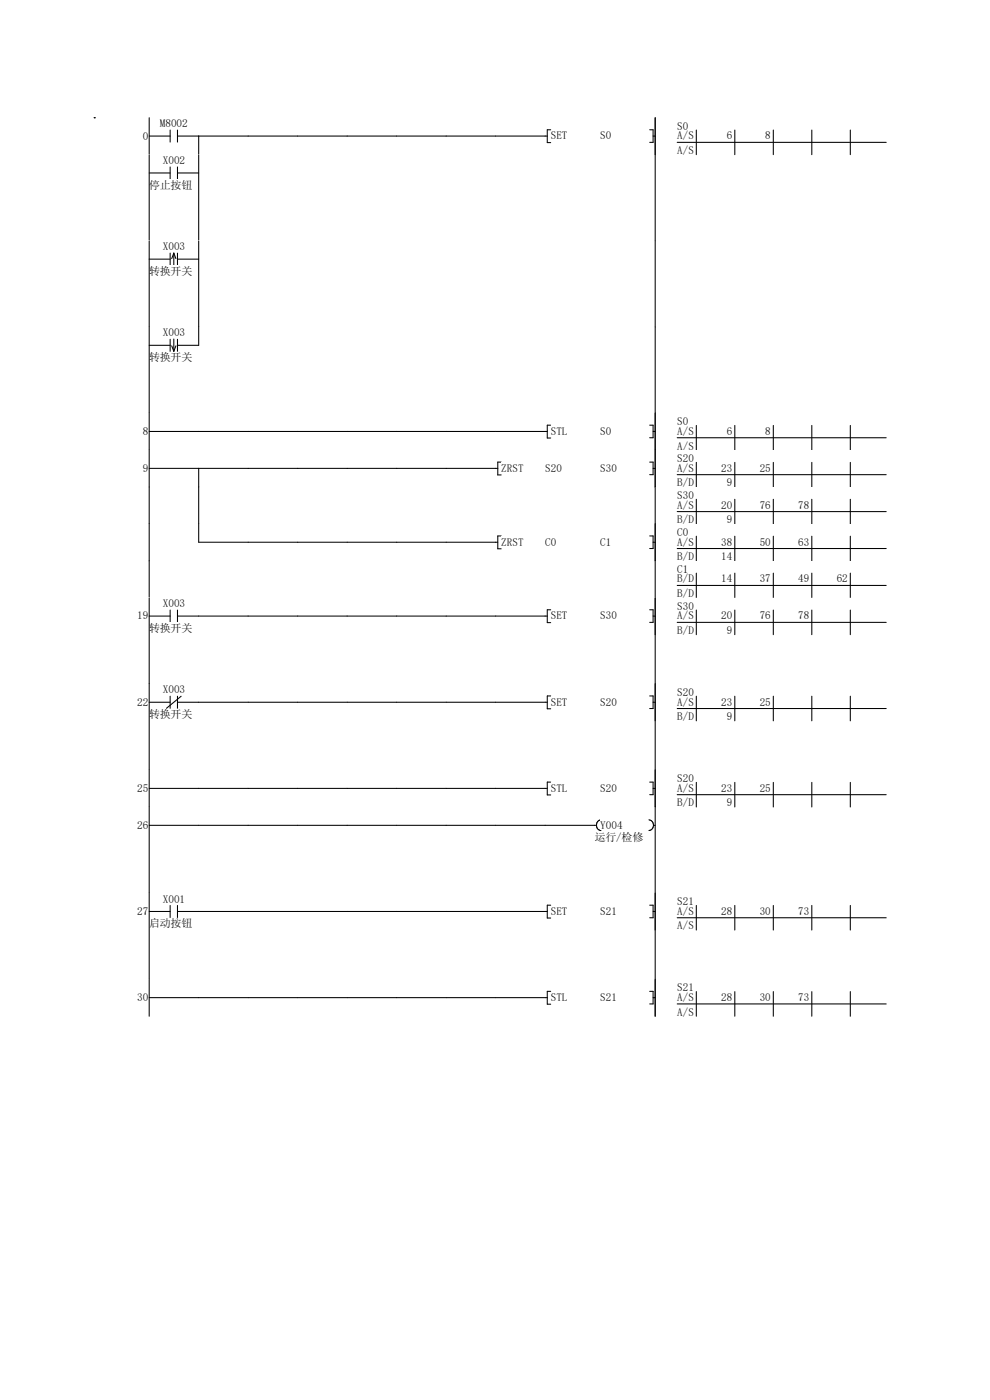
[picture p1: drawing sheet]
<svg xmlns="http://www.w3.org/2000/svg" width="210mm" height="297mm" viewBox="0 0 210 297" stroke-linecap="round" stroke-linejoin="round" font-family="sans-serif">
<path d="M31.6 28.9h4.5M31.6 25v7.8M36.1 27.6v2.5M37.7 28.9h78.4M37.7 27.6v2.5M42.2 28.9v3.9M116.8 27.5h-.7v2.8h.7" fill="none" stroke="#070000" stroke-width=".22"/>
<g fill="#fff">
<path d="M116.8 27.6h3.6v2.3h-3.6z"/>
<path d="M127.3 27.6h2.5v2.3h-2.5z"/>
</g>
<path d="M137.8 27.5h.7v2.7h-.7M138.5 28.9h.5M139 25v7.8M143.7 30.2h44.3M147.7 27.6v5.2M155.9 27.6v5.2M164 27.6v5.2M172.2 27.6v5.2M180.4 27.6v5.2" fill="none" stroke="#070000" stroke-width=".22"/>
<g fill="#fff">
<path d="M143.7 25.5h2.4v2.4h-2.4z"/>
<path d="M143.7 27.6h3.6v2.3h-3.6z"/>
<path d="M143.7 30.7h3.6v2.3h-3.6z"/>
<path d="M148.3 27.6h7.1v2.3h-7.1z"/>
<path d="M156.4 27.6h7.2v2.3h-7.2z"/>
</g>
<path d="M139 25v7.8" fill="none" stroke="#070000" stroke-width=".22"/>
<g fill="#fff">
<path d="M20 32.9h106.2v18.2h-106.2z" fill-rule="evenodd"/>
<path d="M126.2 32.9h12.8v18.2h-12.8zM34.5 32.8h4.8v2.3h-4.8z" fill-rule="evenodd"/>
</g>
<path d="M31.6 36.7h4.5M36.1 35.4v2.6M37.7 36.7h4.5M37.7 35.4v2.6" fill="none" stroke="#070000" stroke-width=".22"/>
<path d="M31.7 38h9.2v2.3h-9.2z" fill="#fff"/>
<path d="M31.6 32.8v18.3M42.2 32.8v18.3M139 32.8v18.3" fill="none" stroke="#070000" stroke-width=".22"/>
<g fill="#fff">
<path d="M20 51.1h106.2v18.3h-106.2z" fill-rule="evenodd"/>
<path d="M126.2 51.1h12.8v18.3h-12.8zM34.5 51.1h4.8v2.3h-4.8z" fill-rule="evenodd"/>
</g>
<path d="M31.6 55h4.5M36.1 53.7v2.6M36.9 53.7v2.6M36.9 53.7l.4 1.2M36.9 53.7l-.5 1.2M37.7 55h4.5M37.7 53.7v2.6" fill="none" stroke="#070000" stroke-width=".22"/>
<path d="M31.7 56.3h9.2v2.3h-9.2z" fill="#fff"/>
<path d="M31.6 51.1v18.3M42.2 51.1v18.3M139 51.1v18.3" fill="none" stroke="#070000" stroke-width=".22"/>
<g fill="#fff">
<path d="M20 69.4h106.2v18.3h-106.2z" fill-rule="evenodd"/>
<path d="M126.2 69.4h12.8v18.3h-12.8zM34.5 69.4h4.8v2.3h-4.8z" fill-rule="evenodd"/>
</g>
<path d="M31.6 73.3h4.5M36.1 72v2.5M36.4 73.4l.5 1.1M36.9 71.9v2.6M37.3 73.4l-.4 1.1M37.7 73.3h4.5M37.7 72v2.5" fill="none" stroke="#070000" stroke-width=".22"/>
<path d="M31.7 74.6h9.2v2.3h-9.2z" fill="#fff"/>
<path d="M31.6 69.4v18.2M42.2 69.4v3.9M139 69.4v18.2" fill="none" stroke="#070000" stroke-width=".22"/>
<g fill="#fff">
<path d="M20 87.7h119v7.8h-119z" fill-rule="evenodd"/>
<path d="M139 87.7h49v7.8h-49zM30.3 90.3h1.2v2.3h-1.2z" fill-rule="evenodd"/>
</g>
<path d="M31.6 91.5h84.5M31.6 87.6v7.9M116.8 90.2h-.7v2.7h.7" fill="none" stroke="#070000" stroke-width=".22"/>
<g fill="#fff">
<path d="M116.8 90.3h3.6v2.3h-3.6z"/>
<path d="M127.3 90.3h2.5v2.3h-2.5z"/>
</g>
<path d="M137.8 90.2h.7v2.7h-.7M138.5 91.5h.5M139 87.6v7.9M143.7 92.9h44.3M147.7 90.3v5.2M155.9 90.3v5.2M164 90.3v5.2M172.2 90.3v5.2M180.4 90.3v5.2" fill="none" stroke="#070000" stroke-width=".22"/>
<g fill="#fff">
<path d="M143.7 88.2h2.4v2.4h-2.4z"/>
<path d="M143.7 90.3h3.6v2.3h-3.6z"/>
<path d="M143.7 93.4h3.6v2.3h-3.6z"/>
<path d="M148.3 90.3h7.1v2.3h-7.1z"/>
<path d="M156.4 90.3h7.2v2.3h-7.2z"/>
</g>
<path d="M139 87.6v7.9" fill="none" stroke="#070000" stroke-width=".22"/>
<path d="M20 95.5h168v7.8h-168z" fill-rule="evenodd" fill="#fff"/>
<path d="M30.3 98.1h1.2v2.3h-1.2z" fill="#fff"/>
<path d="M31.6 99.4h74M31.6 95.5v7.8M42.2 99.4v3.9M106.3 98h-.7v2.8h.7" fill="none" stroke="#070000" stroke-width=".22"/>
<g fill="#fff">
<path d="M106.3 98.1h4.8v2.3h-4.8z"/>
<path d="M115.7 98.1h3.6v2.3h-3.6z"/>
<path d="M127.3 98.1h3.6v2.3h-3.6z"/>
</g>
<path d="M137.8 98h.7v2.7h-.7M138.5 99.4h.5M139 95.5v7.8M147.7 98.1v5.2M155.9 98.1v5.2M164 98.1v5.2M172.2 98.1v5.2M180.4 98.1v5.2M143.7 100.7h44.3" fill="none" stroke="#070000" stroke-width=".22"/>
<g fill="#fff">
<path d="M143.7 96.1h3.6v2.3h-3.6z"/>
<path d="M143.7 98.1h3.6v2.3h-3.6z"/>
<path d="M143.7 101.2h3.6v2.3h-3.6z"/>
<path d="M148.3 98.1h7.1v2.3h-7.1z"/>
<path d="M156.4 98.1h7.2v2.3h-7.2z"/>
<path d="M148.3 101.2h7.1v2.3h-7.1z"/>
</g>
<path d="M139 95.5v7.8" fill="none" stroke="#070000" stroke-width=".22"/>
<path d="M139 103.3h44.3v7.9h-44.3z" fill="#fff"/>
<path d="M143.7 108.5h44.3M147.7 105.9v5.2M155.9 105.9v5.2M164 105.9v5.2M172.2 105.9v5.2M180.4 105.9v5.2" fill="none" stroke="#070000" stroke-width=".22"/>
<g fill="#fff">
<path d="M143.7 103.9h3.6v2.3h-3.6z"/>
<path d="M143.7 105.9h3.6v2.3h-3.6z"/>
<path d="M143.7 109.1h3.6v2.3h-3.6z"/>
<path d="M148.3 105.9h7.1v2.3h-7.1z"/>
<path d="M156.4 105.9h7.2v2.3h-7.2z"/>
<path d="M164.6 105.9h7.1v2.3h-7.1z"/>
<path d="M148.3 109.1h7.1v2.3h-7.1z"/>
</g>
<path d="M20 25h.1M31.6 103.3v7.8M42.2 103.3v7.8M139 103.3v7.8" fill="none" stroke="#070000" stroke-width=".22"/>
<path d="M20 111.2h168v7.8h-168z" fill-rule="evenodd" fill="#fff"/>
<path d="M31.6 111.1v7.9M42.2 111.1v3.9h63.4M106.3 113.7h-.7v2.7h.7" fill="none" stroke="#070000" stroke-width=".22"/>
<g fill="#fff">
<path d="M106.3 113.7h4.8v2.4h-4.8z"/>
<path d="M115.7 113.7h2.4v2.4h-2.4z"/>
<path d="M127.3 113.7h2.5v2.4h-2.5z"/>
</g>
<path d="M137.8 113.7h.7v2.7h-.7M138.5 115h.5M139 111.1v7.9M143.7 116.4h44.3M147.7 113.8v5.2M155.9 113.8v5.2M164 113.8v5.2M172.2 113.8v5.2M180.4 113.8v5.2" fill="none" stroke="#070000" stroke-width=".22"/>
<g fill="#fff">
<path d="M143.7 111.7h2.4v2.3h-2.4z"/>
<path d="M143.7 113.7h3.6v2.4h-3.6z"/>
<path d="M143.7 116.9h3.6v2.3h-3.6z"/>
<path d="M148.3 113.7h7.1v2.4h-7.1z"/>
<path d="M156.4 113.7h7.2v2.4h-7.2z"/>
<path d="M164.6 113.7h7.1v2.4h-7.1z"/>
<path d="M148.3 116.9h7.1v2.3h-7.1z"/>
</g>
<path d="M139 111.1v7.9" fill="none" stroke="#070000" stroke-width=".22"/>
<path d="M139 119h44.3v7.8h-44.3z" fill="#fff"/>
<path d="M143.7 124.2h44.3M147.7 121.6v5.2M155.9 121.6v5.2M164 121.6v5.2M172.2 121.6v5.2M180.4 121.6v5.2" fill="none" stroke="#070000" stroke-width=".22"/>
<g fill="#fff">
<path d="M143.7 119.5h2.4v2.4h-2.4z"/>
<path d="M143.7 121.6h3.6v2.3h-3.6z"/>
<path d="M143.7 124.7h3.6v2.3h-3.6z"/>
<path d="M148.3 121.6h7.1v2.3h-7.1z"/>
<path d="M156.4 121.6h7.2v2.3h-7.2z"/>
<path d="M164.6 121.6h7.1v2.3h-7.1z"/>
<path d="M172.8 121.6h7.1v2.3h-7.1z"/>
</g>
<path d="M20 25h.1M31.6 119v7.8M139 119v7.8" fill="none" stroke="#070000" stroke-width=".22"/>
<g fill="#fff">
<path d="M20 126.8h119v18.3h-119z" fill-rule="evenodd"/>
<path d="M139 126.8h49v7.9h-49zM29.1 129.4h2.4v2.3h-2.4z" fill-rule="evenodd"/>
</g>
<path d="M34.5 126.8h4.8v2.4h-4.8z" fill="#fff"/>
<path d="M31.6 130.7h4.5M36.1 129.4v2.6M37.7 130.7h4.5M37.7 129.4v2.6" fill="none" stroke="#070000" stroke-width=".22"/>
<path d="M31.7 132h9.2v2.4h-9.2z" fill="#fff"/>
<path d="M31.6 126.8v18.3M42.2 130.7h73.9M116.8 129.4h-.7v2.7h.7" fill="none" stroke="#070000" stroke-width=".22"/>
<g fill="#fff">
<path d="M116.8 129.4h3.6v2.3h-3.6z"/>
<path d="M127.3 129.4h3.6v2.3h-3.6z"/>
</g>
<path d="M137.8 129.4h.7v2.6h-.7M138.5 130.7h.5M139 126.8v18.3M143.7 132h44.3M147.7 129.4v5.2M155.9 129.4v5.2M164 129.4v5.2M172.2 129.4v5.2M180.4 129.4v5.2" fill="none" stroke="#070000" stroke-width=".22"/>
<g fill="#fff">
<path d="M143.7 127.4h3.6v2.3h-3.6z"/>
<path d="M143.7 129.4h3.6v2.3h-3.6z"/>
<path d="M143.7 132.5h3.6v2.4h-3.6z"/>
<path d="M148.3 129.4h7.1v2.3h-7.1z"/>
<path d="M156.4 129.4h7.2v2.3h-7.2z"/>
<path d="M164.6 129.4h7.1v2.3h-7.1z"/>
<path d="M148.3 132.5h7.1v2.4h-7.1z"/>
</g>
<path d="M139 126.8v7.8" fill="none" stroke="#070000" stroke-width=".22"/>
<g fill="#fff">
<path d="M20 145.1h119v18.3h-119z" fill-rule="evenodd"/>
<path d="M139 145.1h49v7.9h-49zM29.1 147.7h2.4v2.3h-2.4z" fill-rule="evenodd"/>
</g>
<path d="M34.5 145.1h4.8v2.3h-4.8z" fill="#fff"/>
<path d="M31.6 149h4.5M36.1 147.7v2.6M37.7 149h4.5M37.7 147.7v2.6M38.4 147.7l-3.1 2.6" fill="none" stroke="#070000" stroke-width=".22"/>
<path d="M31.7 150.3h9.2v2.4h-9.2z" fill="#fff"/>
<path d="M31.6 145.1v18.3M42.2 149h73.9M116.8 147.6h-.7v2.8h.7" fill="none" stroke="#070000" stroke-width=".22"/>
<g fill="#fff">
<path d="M116.8 147.7h3.6v2.3h-3.6z"/>
<path d="M127.3 147.7h3.6v2.3h-3.6z"/>
</g>
<path d="M137.8 147.6h.7v2.7h-.7M138.5 149h.5M139 145.1v18.3M143.7 150.3h44.3M147.7 147.7v5.2M155.9 147.7v5.2M164 147.7v5.2M172.2 147.7v5.2M180.4 147.7v5.2" fill="none" stroke="#070000" stroke-width=".22"/>
<g fill="#fff">
<path d="M143.7 145.7h3.6v2.3h-3.6z"/>
<path d="M143.7 147.7h3.6v2.3h-3.6z"/>
<path d="M143.7 150.8h3.6v2.4h-3.6z"/>
<path d="M148.3 147.7h7.1v2.3h-7.1z"/>
<path d="M156.4 147.7h7.2v2.3h-7.2z"/>
<path d="M148.3 150.8h7.1v2.4h-7.1z"/>
</g>
<path d="M139 145.1v7.8" fill="none" stroke="#070000" stroke-width=".22"/>
<g fill="#fff">
<path d="M20 163.4h119v7.8h-119z" fill-rule="evenodd"/>
<path d="M139 163.4h49v7.8h-49zM29.1 166h2.4v2.3h-2.4z" fill-rule="evenodd"/>
</g>
<path d="M31.6 167.3h84.5M31.6 163.4v7.8M116.8 165.9h-.7v2.7h.7" fill="none" stroke="#070000" stroke-width=".22"/>
<g fill="#fff">
<path d="M116.8 166h3.6v2.3h-3.6z"/>
<path d="M127.3 166h3.6v2.3h-3.6z"/>
</g>
<path d="M137.8 165.9h.7v2.7h-.7M138.5 167.3h.5M139 163.4v7.8M143.7 168.6h44.3M147.7 166v5.2M155.9 166v5.2M164 166v5.2M172.2 166v5.2M180.4 166v5.2" fill="none" stroke="#070000" stroke-width=".22"/>
<g fill="#fff">
<path d="M143.7 163.9h3.6v2.3h-3.6z"/>
<path d="M143.7 166h3.6v2.3h-3.6z"/>
<path d="M143.7 169.1h3.6v2.3h-3.6z"/>
<path d="M148.3 166h7.1v2.3h-7.1z"/>
<path d="M156.4 166h7.2v2.3h-7.2z"/>
<path d="M148.3 169.1h7.1v2.3h-7.1z"/>
</g>
<path d="M139 163.4v7.8" fill="none" stroke="#070000" stroke-width=".22"/>
<g fill="#fff">
<path d="M20 171.2h106.2v18.3h-106.2z" fill-rule="evenodd"/>
<path d="M126.2 171.2h12.8v18.3h-12.8zM29.1 173.8h2.4v2.3h-2.4z" fill-rule="evenodd"/>
</g>
<path d="M31.6 175.1h94.9M31.6 171.2v18.3M127.5 173.9a1.16 1.16 0 0 0-1 1.2 1.16 1.16 0 0 0 1 1.1" fill="none" stroke="#070000" stroke-width=".22"/>
<path d="M127.3 173.8h4.8v2.3h-4.8z" fill="#fff"/>
<path d="M137.7 173.9a1.15 1.15 0 0 1 1 1.2 1.15 1.15 0 0 1-1 1.1M138.6 175.1h.4" fill="none" stroke="#070000" stroke-width=".22"/>
<path d="M126.2 176.4h10.3v2.4h-10.3z" fill="#fff"/>
<path d="M139 171.2v18.3" fill="none" stroke="#070000" stroke-width=".22"/>
<g fill="#fff">
<path d="M20 189.5h119v18.3h-119z" fill-rule="evenodd"/>
<path d="M139 189.5h49v7.8h-49zM29.1 192.1h2.4v2.3h-2.4z" fill-rule="evenodd"/>
</g>
<path d="M34.5 189.5h4.8v2.3h-4.8z" fill="#fff"/>
<path d="M31.6 193.4h4.5M36.1 192.1v2.5M37.7 193.4h4.5M37.7 192.1v2.5" fill="none" stroke="#070000" stroke-width=".22"/>
<path d="M31.7 194.7h9.2v2.3h-9.2z" fill="#fff"/>
<path d="M31.6 189.5v18.3M42.2 193.4h73.9M116.8 192h-.7v2.8h.7" fill="none" stroke="#070000" stroke-width=".22"/>
<g fill="#fff">
<path d="M116.8 192.1h3.6v2.3h-3.6z"/>
<path d="M127.3 192.1h3.6v2.3h-3.6z"/>
</g>
<path d="M137.8 192h.7v2.7h-.7M138.5 193.4h.5M139 189.5v18.3M143.7 194.7h44.3M147.7 192.1v5.2M155.9 192.1v5.2M164 192.1v5.2M172.2 192.1v5.2M180.4 192.1v5.2" fill="none" stroke="#070000" stroke-width=".22"/>
<g fill="#fff">
<path d="M143.7 190h3.6v2.4h-3.6z"/>
<path d="M143.7 192.1h3.6v2.3h-3.6z"/>
<path d="M143.7 195.2h3.6v2.3h-3.6z"/>
<path d="M148.3 192.1h7.1v2.3h-7.1z"/>
<path d="M156.4 192.1h7.2v2.3h-7.2z"/>
<path d="M164.6 192.1h7.1v2.3h-7.1z"/>
</g>
<path d="M139 189.5v7.8" fill="none" stroke="#070000" stroke-width=".22"/>
<g fill="#fff">
<path d="M20 207.8h119v7.8h-119z" fill-rule="evenodd"/>
<path d="M139 207.8h49v7.8h-49zM29.1 210.4h2.4v2.3h-2.4z" fill-rule="evenodd"/>
</g>
<path d="M31.6 211.7h84.5M31.6 207.8v7.8M116.8 210.3h-.7v2.7h.7" fill="none" stroke="#070000" stroke-width=".22"/>
<g fill="#fff">
<path d="M116.8 210.4h3.6v2.3h-3.6z"/>
<path d="M127.3 210.4h3.6v2.3h-3.6z"/>
</g>
<path d="M137.8 210.3h.7v2.7h-.7M138.5 211.7h.5M139 207.8v7.8M143.7 213h44.3M147.7 210.4v5.2M155.9 210.4v5.2M164 210.4v5.2M172.2 210.4v5.2M180.4 210.4v5.2" fill="none" stroke="#070000" stroke-width=".22"/>
<g fill="#fff">
<path d="M143.7 208.3h3.6v2.4h-3.6z"/>
<path d="M143.7 210.4h3.6v2.3h-3.6z"/>
<path d="M143.7 213.5h3.6v2.3h-3.6z"/>
<path d="M148.3 210.4h7.1v2.3h-7.1z"/>
<path d="M156.4 210.4h7.2v2.3h-7.2z"/>
<path d="M164.6 210.4h7.1v2.3h-7.1z"/>
</g>
<path d="M139 207.8v7.8" fill="none" stroke="#070000" stroke-width=".22"/>
<g font-size="2.3">
<text x="30.3" y="29.6">0</text>
<text x="33.9" y="27">M8002</text>
<text x="116.8" y="29.6">SET</text>
<text x="127.3" y="29.6">S0</text>
<text x="143.7" y="27.5">S0</text>
<text x="143.7" y="29.6">A/S</text>
<text x="154.2" y="29.6">6</text>
<text x="162.3" y="29.6">8</text>
<text x="34.5" y="34.8">X002</text>
<text x="143.7" y="32.7">A/S</text>
<text x="31.7" y="40">停止按钮</text>
<text x="34.5" y="53.1">X003</text>
<text x="31.7" y="58.3">转换开关</text>
<text x="34.5" y="71.4">X003</text>
<text x="31.7" y="76.6">转换开关</text>
<text x="30.3" y="92.2">8</text>
<text x="116.8" y="92.2">STL</text>
<text x="127.3" y="92.2">S0</text>
<text x="143.7" y="90.2">S0</text>
<text x="143.7" y="92.2">A/S</text>
<text x="143.7" y="95.4">A/S</text>
<text x="154.2" y="92.2">6</text>
<text x="162.3" y="92.2">8</text>
<text x="30.3" y="100.1">9</text>
<text x="106.3" y="100.1">ZRST</text>
<text x="115.7" y="100.1">S20</text>
<text x="127.3" y="100.1">S30</text>
<text x="143.7" y="98">S20</text>
<text x="143.7" y="100.1">A/S</text>
<text x="153" y="100.1">23</text>
<text x="161.2" y="100.1">25</text>
<text x="143.7" y="103.2">B/D</text>
<text x="143.7" y="105.9">S30</text>
<text x="143.7" y="107.9">A/S</text>
<text x="153" y="107.9">20</text>
<text x="154.2" y="103.2">9</text>
<text x="161.2" y="107.9">76</text>
<text x="169.3" y="107.9">78</text>
<text x="143.7" y="111">B/D</text>
<text x="143.7" y="113.7">C0</text>
<text x="154.2" y="111">9</text>
<text x="106.3" y="115.7">ZRST</text>
<text x="115.7" y="115.7">C0</text>
<text x="127.3" y="115.7">C1</text>
<text x="143.7" y="115.7">A/S</text>
<text x="143.7" y="118.9">B/D</text>
<text x="153" y="115.7">38</text>
<text x="153" y="118.9">14</text>
<text x="161.2" y="115.7">50</text>
<text x="169.3" y="115.7">63</text>
<text x="143.7" y="121.5">C1</text>
<text x="143.7" y="123.6">B/D</text>
<text x="153" y="123.6">14</text>
<text x="161.2" y="123.6">37</text>
<text x="169.3" y="123.6">49</text>
<text x="177.5" y="123.6">62</text>
<text x="29.1" y="131.4">19</text>
<text x="34.5" y="128.8">X003</text>
<text x="116.8" y="131.4">SET</text>
<text x="127.3" y="131.4">S30</text>
<text x="143.7" y="126.7">B/D</text>
<text x="143.7" y="129.4">S30</text>
<text x="143.7" y="131.4">A/S</text>
<text x="153" y="131.4">20</text>
<text x="161.2" y="131.4">76</text>
<text x="169.3" y="131.4">78</text>
<text x="31.7" y="134">转换开关</text>
<text x="143.7" y="134.5">B/D</text>
<text x="154.2" y="134.5">9</text>
<text x="29.1" y="149.7">22</text>
<text x="34.5" y="147.1">X003</text>
<text x="116.8" y="149.7">SET</text>
<text x="127.3" y="149.7">S20</text>
<text x="143.7" y="147.7">S20</text>
<text x="143.7" y="149.7">A/S</text>
<text x="153" y="149.7">23</text>
<text x="161.2" y="149.7">25</text>
<text x="31.7" y="152.3">转换开关</text>
<text x="143.7" y="152.8">B/D</text>
<text x="154.2" y="152.8">9</text>
<text x="29.1" y="168">25</text>
<text x="116.8" y="168">STL</text>
<text x="127.3" y="168">S20</text>
<text x="143.7" y="165.9">S20</text>
<text x="143.7" y="168">A/S</text>
<text x="153" y="168">23</text>
<text x="161.2" y="168">25</text>
<text x="143.7" y="171.1">B/D</text>
<text x="154.2" y="171.1">9</text>
<text x="29.1" y="175.8">26</text>
<text x="126.2" y="178.4">运行/检修</text>
<text x="127.3" y="175.8">Y004</text>
<text x="34.5" y="191.5">X001</text>
<text x="29.1" y="194.1">27</text>
<text x="31.7" y="196.7">启动按钮</text>
<text x="116.8" y="194.1">SET</text>
<text x="127.3" y="194.1">S21</text>
<text x="143.7" y="192">S21</text>
<text x="143.7" y="194.1">A/S</text>
<text x="143.7" y="197.2">A/S</text>
<text x="153" y="194.1">28</text>
<text x="161.2" y="194.1">30</text>
<text x="169.3" y="194.1">73</text>
<text x="29.1" y="212.3">30</text>
<text x="116.8" y="212.3">STL</text>
<text x="127.3" y="212.3">S21</text>
<text x="143.7" y="210.3">S21</text>
<text x="143.7" y="212.3">A/S</text>
<text x="143.7" y="215.5">A/S</text>
<text x="153" y="212.3">28</text>
<text x="161.2" y="212.3">30</text>
<text x="169.3" y="212.3">73</text>
</g>
</svg>
